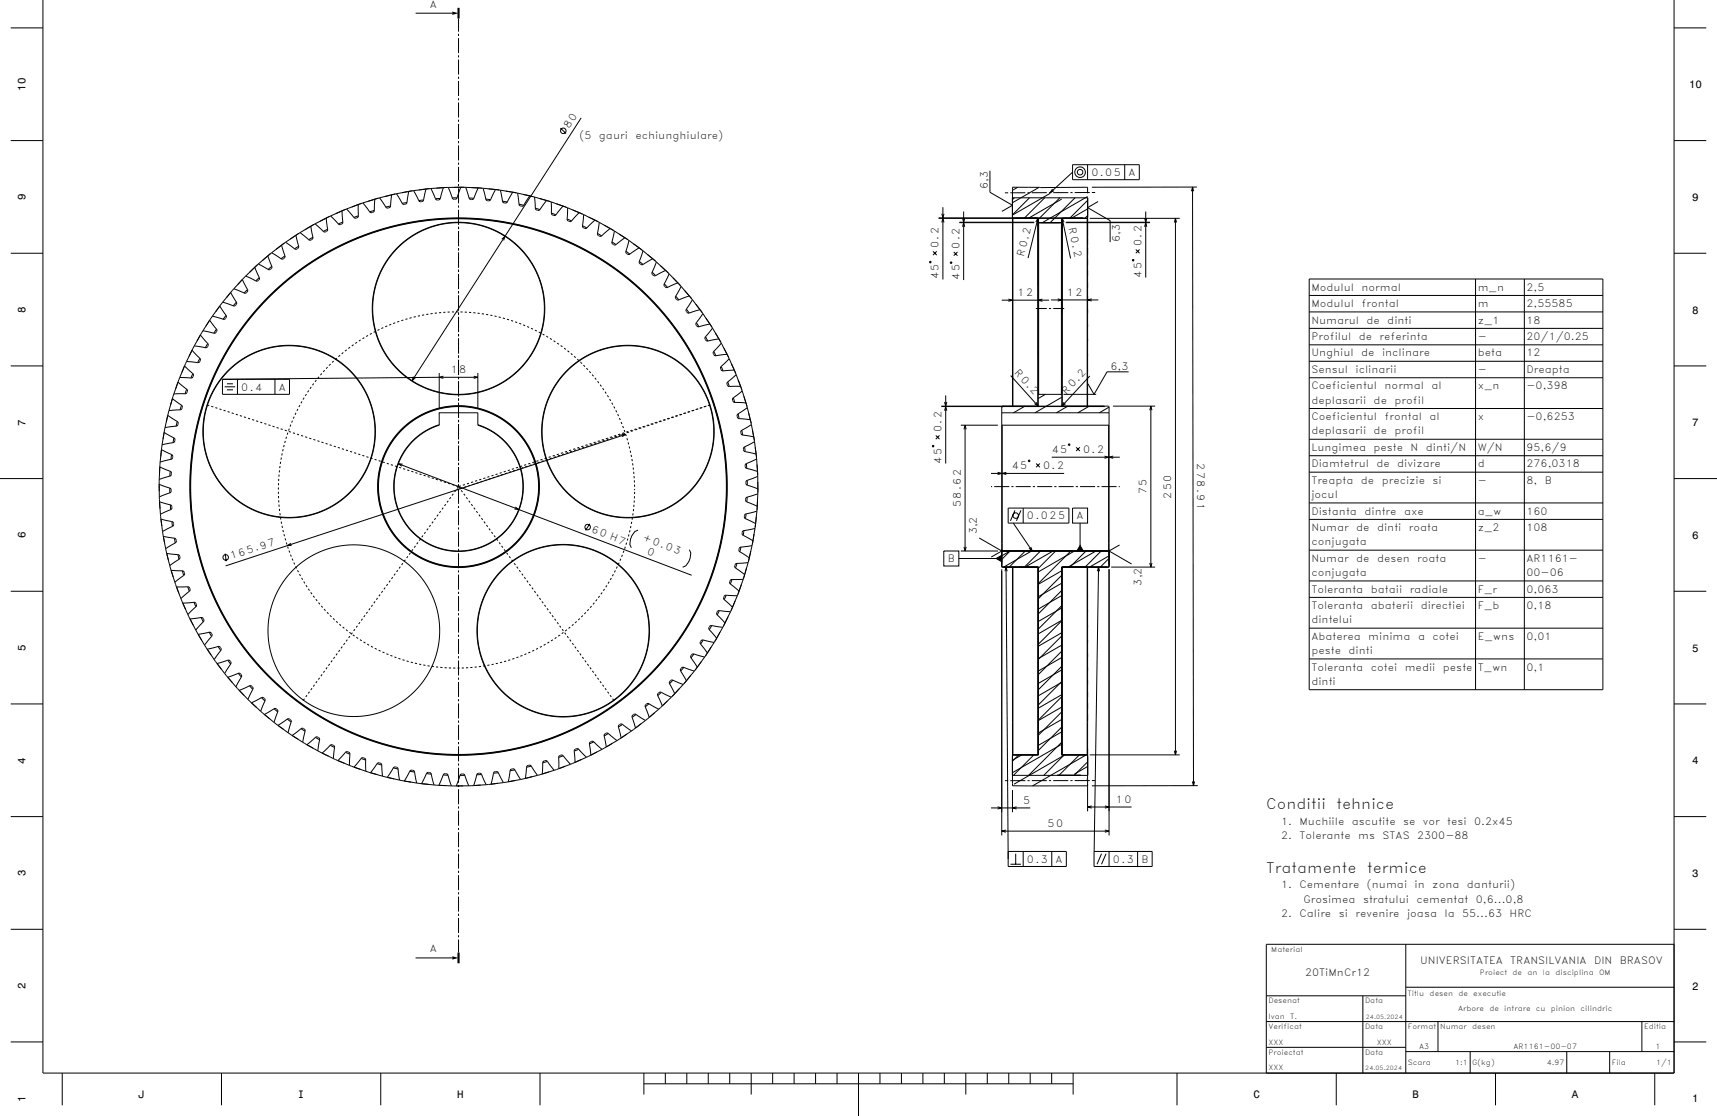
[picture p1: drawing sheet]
<svg xmlns="http://www.w3.org/2000/svg" width="800mm" height="520mm" viewBox="0 0 800 520" stroke-linecap="round" stroke-linejoin="round" font-family="sans-serif">
<g fill="none" stroke="#000" stroke-width=".47">
<path d="M20 0v500h760v-500M5 13h15M194 6h17M214 9v6M214 16v1M214 18v7M780 13h15M214 26v1M214 28v7M214 36v1M214 38v7M214 46v1"/>
<path d="M214 48v7M214 56v1M214 58v7M261 60l3 2M271 55l-79 122M5 66h15M214 66v1M214 68v7M214 76v1M214 78v7M461 80v10l11 6-5 2M500 77h31v7h-31z"/>
<path d="M507 77v7M524 77v7M780 66h15M159 98l1 5M159 98l-5 3M161 98l-5 2M161 97l-2 1M161 97l4 4M167 95l-6 2M169 95l-5 1M169 95a2 2 0 0 0-2 0 2 2 0 0 0 0 3 2.7 2.7 0 0 1-1 4M169 95l3 4"/>
<path d="M174 98v1h-2M174 98l-2 1M175 93l-6 2M175 93l-1 5M176 92l-4 2M177 92l-2 1M177 92l3 4M180 96l1 1M181 97h.1M182 96h-2M182 96l-1 1M183 91l-6 1"/>
<path d="M183 91l-1 5M184 90l-5 2M185 90l2 5M185 90l-2 1M187 95h1M188 95h.1M190 94l-3 1M190 94l-2 1M190 89l-5 1M190 89v5M192 89l-5 1M193 89h-3"/>
<path d="M193 89l2 4M195 93l1 1M196 94h.1M197 93h-2M197 93l-1 1M198 88l-5 1M200 88h-5M201 88a2.1 2.1 0 0 0-3 0 2.1 2.1 0 0 0 0 2l-1 3M201 88l2 5M203 93h1M204 93h.1M205 92l-2 1"/>
<path d="M205 92l-1 1M207 87l-6 1M207 87l-2 5M208 87l-5 1M209 87l2 5M209 87h-2M211 92l1 1M211 92h2M212 93h.1M213 92l-1 1M214 86v1M214 88v7"/>
<path d="M214 96v1M214 98v7M215 87h-6M216 87h-5M217 87l2 5M217 87a2 2 0 0 0-2 0 2 2 0 0 0-1 2l-1 3M217 87l6 1M219 92v1M219 92h2M219 93h.1M220 87l4 1M221 92l-2 1"/>
<path d="M223 88h2M223 88l-2 4M225 88l1 5M225 88h6M226 93l1 1M226 93h3M227 94h.1M228 88l5 1M229 93l-2 1M231 88l2 1M231 88l-2 5M233 89l1 5"/>
<path d="M233 89l6 1M234 94h2M236 89l5 1M241 90a2.1 2.1 0 0 0-2 0 2.1 2.1 0 0 0-1 2h-1a2.2 2.2 0 0 1-3 2M241 90l1 5M241 90l6 1M242 95l1 1M242 95l2 1M243 96h.1M244 91l4 1M244 96h-1M247 91l2 1"/>
<path d="M247 91l-3 5M249 92v5M249 92l6 1M249 97l2 1h1M249 97l3 1M252 93l4 1M255 93l2 1M255 93l-3 5M257 94v5M257 94l5 2M257 99l1 1M257 99l2 1"/>
<path d="M259 95l5 2M262 96l2 1M262 96l-3 4M264 97v5M264 97l6 2M267 98l4 2M439 100v2l1-2M439 97v33M449 99v31M470 90h-2M472 92h35v97M473 92l-1 1"/>
<path d="M474 87l-2 2M478 90h-7M480 92l-8 8M480 90h-1M484 87l-12 7M487 92l-10 10M488 90h-7M489 90l-17 10M490 90h-1M490 88l-1 2 2-1M494 92l-10 10M495 93l-16 9"/>
<path d="M498 90h-7M500 90h-1M500 80l-11 10M501 92l-12 12M507 90v-3h-35v102M507 93l-9 9M507 97l-8 5M507 92l-21 12M508 90h-7M510 90h-1M512 94l-5 3 10 6v10M534 99v30"/>
<path d="M556 87v279M556 89v-2l-1 2M558 87h-49M5 118h15M125 119l2 5M125 119l-5 4M126 118l-4 3M127 118l-2 1M127 118l4 3M131 114l2 5M131 114l-4 4M133 113l-4 3"/>
<path d="M133 119l-1 2M133 119l-2 2M133 113l4 3M133 113l-2 1M137 116h1M138 110l1 5M138 110l-5 3M138 116h.1M139 115l-1 1M139 115l-2 1M139 109l-4 2M140 108l-2 2"/>
<path d="M140 108l4 4M144 112h1M145 105l1 6M145 105l-5 3M145 112h.1M146 111l-1 1M146 111l-2 1M146 105l-4 2M147 104l4 4M147 104l-2 1M151 108h1M152 108h.1"/>
<path d="M152 102l1 5M152 102l-5 2M153 107l-1 1M153 107l-2 1M153 101l-4 2M154 101l-2 1M154 101l4 3M158 104l1 1M159 105h.1M160 103l-1 2M160 103l-2 1M165 101l1 1"/>
<path d="M166 102h.1M167 101h-2M214 106v1M214 108v7M214 116v1M214 118v7M234 111l1-1v2M258 100h.1M259 100h-1M264 102l1 1M264 102l2 1M265 103h.1"/>
<path d="M266 103h-1M271 105l1 1M271 105l2 1M272 106h.1M272 100a2.1 2.1 0 0 0-2-1 2.1 2.1 0 0 0-2 2l-2 2M272 100l-1 5M272 100l5 3M273 106h-1M274 101l5 2M277 103l2 1M277 103l-4 3M278 109l1 1"/>
<path d="M278 109l2 1M279 110h.1M279 110h1M279 104l-1 5M279 104l5 2M281 105l5 2M285 113l1 1M285 113l2 1M286 114h.1M286 114h1M286 108a2.1 2.1 0 0 0-2-2 2.1 2.1 0 0 0-2 2l-2 2M286 108l-1 5"/>
<path d="M286 108l5 3M288 109l5 3M291 111l2 1M291 111l-4 3M292 117v1M292 117l1 1M292 118h.1M292 118h1M293 112l-1 5M293 112l5 4M295 114l4 2M300 117l-2 5"/>
<path d="M300 117a2 2 0 0 0-2-1 2 2 0 0 0-2 1l-3 1M300 117l4 4M302 119l3 3M435 117l1 2M436 117l-1 2M437 102h70M437 102h68M439 104v-2l1 2M444 117l2 2M446 117l-2 2M447 104h35M448 102l1 2 1-2"/>
<path d="M448 106l1-2 1 2M472 102v87M472 102h.1M483 103l1-1v2M483 102l1 87M484 104h.1M484 104h11M484 104v80M495 104v80M495 104h.1M495 102v87zM495 102l4 18"/>
<path d="M496 104l-1-2v2M497 104h39M507 102v87M507 100l-2 2M507 102h.1M508 102h42M529 116l2 2M531 116l-2 2M533 102l1 2v-2M533 106l1-2v2M547 104l1-2v2M548 102v250"/>
<path d="M780 118h15M107 136l3 5M107 136l-2 3M107 136l-3 5M109 135l-2 1M109 135l5 2M113 130l-2 3M113 130l2 5M113 130l-4 5M114 129l-1 1M114 129l5 2M115 136l-1 1"/>
<path d="M115 136h.1M115 135v1M115 135l-1 2M119 125l-5 4M120 123l-4 4M120 123l5 3M120 123a2.1 2.1 0 0 0-1 2 2.1 2.1 0 0 0 1 2 2.2 2.2 0 0 1 0 4h-1M121 129l-2 2M126 125l-1 1M126 125h.1M127 124l-1 1M127 124l-2 2"/>
<path d="M131 121h1M132 121h.1M214 126v1M214 128v7M214 136v1M214 138v7M298 122v1M298 122l2 1M298 123h.1M298 123h2M304 127v1M304 127l1 1"/>
<path d="M304 128h.1M306 122a2.1 2.1 0 0 0-2-1 2.1 2.1 0 0 0-2 1l-2 1M306 122l-2 5M306 122l4 4M308 124l3 3M309 132l1 1M309 132l2 2M310 133h.1M310 133l1 1M310 126l2 2M310 126l-3 1a2.7 2.7 0 0 1-3 1M312 128l-3 4"/>
<path d="M312 128l4 4M314 129l3 4M315 138a1.5 1.5 0 0 0 1 2 1.5 1.5 0 0 0 2-1h1a2.3 2.3 0 0 1 2-1 2.3 2.3 0 0 1 2 2M315 138l1 2M316 132l1 1M316 132l-5 2M317 133l-2 5M317 133l4 5M319 135l3 4M323 140l-3 4M323 140l3 4M433 122h1z"/>
<path d="M443 122v1zM467 140h22M470 139l2 1h-2M479 120l5-18v87M486 139l-2 1h2M490 140h22M493 139l2 1h-2M509 139l-2 1h2M528 121v1zM610 130h137v191h-137zM610 138h137M688 130v191"/>
<path d="M710 130v191M93 156l4 4M93 156l-1 3M93 156l-2 5M95 154l-2 2M95 154l5 1M98 149l3 4M98 149l-2 3M98 149l-3 5M99 147l-1 2M99 147l5 2M101 155h-1"/>
<path d="M101 155h.1M101 153v2M101 153l-1 2M102 143l2 2a2.7 2.7 0 0 1 1 3M102 143l-1 2M102 143l-3 4M104 141l-2 2M104 141l5 2M105 148l-1 1M105 148h.1M105 147l-1 2M110 142l-1 1"/>
<path d="M110 142h.1M110 141v1M110 141l-1 2M166 159v1M168 158l-1 1M170 157l-1 1M171 156v1M173 155l-1 1M175 154l-1 1M177 154h-1M179 153h-1M180 152h.1"/>
<path d="M182 151h-1M184 150l-1 1M186 150h-1M188 149h-1M190 149h-1M192 148h-1M194 148h-1M196 147h-1M198 147h-1M200 146l-1 1M202 146h-1M204 146h-1"/>
<path d="M206 146h-1M208 145l-1 1M210 145h-1M212 145h-1M213 145h1M214 146v1M214 148v7M214 156v1M214 158v7M215 145h1M217 145h1M219 146h1"/>
<path d="M221 146h1M223 146h1M225 146h.1M226 146l1 1M228 147h1M230 147h1M232 148h1M234 148h1M236 149h1M238 149l1 1M240 150h1M242 151h1"/>
<path d="M244 151l1 1M246 152l1 1M247 153h1M249 154h1M251 155h1M253 156h1M255 157h.1M256 158h1M258 159h1M260 160h.1M320 145h.1M320 144v1"/>
<path d="M320 144l1 2M320 145l1 1M321 146l3-1a2.3 2.3 0 0 1 2-1 2.3 2.3 0 0 1 1 2M324 142l3 4M324 151h.1M324 150v1M324 150l2 2M327 146l-3 4M327 146l4 5M329 158h.1M329 158l1 1M329 157v1"/>
<path d="M329 157l1 2M329 148l3 4M331 151l1 2M331 151l-3 1a2.7 2.7 0 0 1-4-1M332 153l-3 4M332 153l3 5M333 155l3 4M335 158l1 2M335 158l-5 1M336 160l-3 4M336 160l3 5M483 144h5"/>
<path d="M489 144h1M491 144h5M610 145h137M610 153h137M5 171h15M83 178l4 3M83 178l-1 3M83 178l-2 6M84 176l-1 2M84 176h5M86 171l4 3M86 171l-1 2"/>
<path d="M86 171l-2 5M87 168l-1 3M87 168l5 1M89 163l2 2a2.7 2.7 0 0 1 2 3M89 163l-1 3M89 163l-2 5M90 174v2M90 174l-1 2M90 176h-1M90 176h.1M91 161l-2 2M91 161l5 1"/>
<path d="M93 168l-1 1M93 168h.1M93 167l-1 2M97 162h-1M97 162h.1M97 160v2M97 160l-1 2M104 177h31v7h-31zM106 179h3M111 177v7M128 177v7M146 179h.1"/>
<path d="M147 177v1M149 176h-1M150 174l-1 1M151 173h.1M153 171l-1 1M154 170h-1M155 168v1M157 167l-1 1M158 166h.1M160 164l-1 1M162 163l-1 1M163 162h-1"/>
<path d="M165 161h-1M193 175l-1 2 1-1M205 174v16M207 175l-2 1h2M214 166v1M214 168v7M214 176v1M214 178v7M221 175l2 1h-2M223 174v16M223 176l-119 1M261 161l1 1"/>
<path d="M263 162l1 1M264 163l1 1M266 165h1M267 166l1 1M269 167l1 1M270 169h1M272 170l1 1M273 172h1M275 173v1M276 175h1M277 176l1 1M278 178h1"/>
<path d="M280 179v1M332 165h.1M332 165l2 1M333 164l-1 1M333 164l1 2M336 172h.1M336 172l1 1M336 171v1M336 171l1 2M337 162l3 5M339 179h.1M339 179l1 1h5"/>
<path d="M339 165l1 2M339 165l-5 1M339 178v1M339 178l1 2M340 167l-4 4M340 167l2 5M341 170l2 4M342 172l1 3M342 172l-5 1M343 175l-4 3M343 175l2 5M344 177l2 5"/>
<path d="M471 175l13 14M508 175l-13 14M526 173h-10l-6 11-3-5M610 161h137M610 168h137M610 176h137M780 171h15M77 199l-1 2M78 194l5 2M78 194l-1 3M78 194l-1 5M79 191l-1 3"/>
<path d="M80 186l5 3M80 186l-1 3M80 186l-1 5M81 184l-1 2M82 199h-5M83 196v2l-1 1M83 196l-1 3M84 191h-5M85 189v1M85 189l-1 2M85 190l-1 1M85 190h.1"/>
<path d="M86 183l-5 1M87 181v2M87 181l-1 2M87 183h-1M87 183h.1M96 189h1M98 189l1 1M100 190h1M102 191h1M104 191h1M105 180h5M106 182h3"/>
<path d="M106 192h1M108 192l1 1M110 193h1M112 194h1M114 194l1 1M116 195h1M117 195l1 1M119 196h1M121 197h1M123 197l1 1M125 198h1M127 199h1"/>
<path d="M129 199l1 1M131 200h1M135 200l-1 1M136 198l-1 1M136 196v1M137 194v1M138 192l-1 1M139 191h-1M140 189l-1 1M141 187l-1 1M142 185l-1 1M143 184h-1"/>
<path d="M144 182l-1 1M145 180l-1 1M204 192h19v6l6 3 6 5 5 6 3 7 1 5-1 6-1 5-2 6-3 5-4 4-5 3-5 2-6 2h-6l-5-1-6-3-5-3-4-4-4-5-2-5-1-6v-5l1-6 2-6 3-5 4-4 6-4 5-2M205 192v6M214 186v1M214 188v7M214 196v1M214 198v7M223 198l5 2 4 3 4 3 3 5 3 4 1 6 1 4v6l-2 5-2 5-3 5-4 4-4 3-5 2-5 1-5 1h-5l-5-2-5-2-5-3-4-4-3-5-2-5-1-5-1-5 1-6 2-5 2-4 3-5 4-3 5-3 5-2M281 181v1M282 183h.1M283 184l1 1"/>
<path d="M284 186l1 1M285 188l1 1M286 189v1M287 191v1M288 193v1M289 195v1M289 197l1 1M290 199h.1M297 200h-1M298 199l-1 1M299 199l-1 1M300 199h-1"/>
<path d="M301 199h-1M302 198h-1M303 198h-1M304 197l-1 1M304 198h.1M306 197h-1M308 196h-1M308 196l-1 1M310 195l-1 1M310 196h-1M312 195h-1M314 194l-1 1"/>
<path d="M316 194h-1M317 193h-1M318 193h-1M319 192l-1 1M320 192l-1 1M321 192h-1M322 192h-1M323 191h-1M323 191h.1M325 191h-1M325 190l-1 1M327 190h-1"/>
<path d="M329 189l-1 1M330 189h1h-1M341 186h.1M341 186l1 2M342 185l-1 1M342 185v3M342 188h6M344 193v1v1M344 193v2M344 195l6 1M345 180l1 2M346 182l-4 3"/>
<path d="M346 182l2 6M347 185l1 4M348 188v2M348 190l-4 3M348 190l2 6M349 192l1 5M350 196v2M350 198l-4 2M350 198l1 6M439 189h76M439 189h78v75h-22M440 191l1-2v2"/>
<path d="M440 187l1 2v-2M441 184v32M448 198h17M450 198v59M467 192h50M467 198h.1M467 198h50M467 198v59M467 189v75h17M468 189l-1 1M478 189l-6 3M483 187l1 2-2-1"/>
<path d="M484 184h11M484 184h.1M487 184l-3 2M495 184h.1M495 185l-13 7M496 184h15M496 187l-1 2 1-1M498 189l-6 3M508 189l-6 3M517 198v59M517 190l-5 2M517 198h.1"/>
<path d="M519 189h19M536 191v-2l1 2M536 189v75M610 190h137M74 218l5 2M74 218v3M74 218v5M75 215l-1 3M75 209l3 2a2.7 2.7 0 0 1 2 2M75 209v4M75 210v5M76 207l-1 2"/>
<path d="M76 201v4M76 201l5 3M76 201v6M79 220l1 1M79 220v2M80 214l-5 1M80 212v2M80 213v1M80 213h.1M81 206l-5 1M81 204v1v1M81 204v2"/>
<path d="M130 219v1M130 217v1M131 215v1M131 213v1M131 211v1M132 209v1M132 207v1M133 200l1 1M133 205v1M134 204h-1M134 202v1M135 201h1"/>
<path d="M136 202h1M138 202l1 1M140 203h1M142 204h1M144 204h1M146 205h1M148 205l1 1M150 206h1M152 207h1M154 207l1 1M156 208h.1M157 208l1 1"/>
<path d="M159 209h1M161 210h1M163 210l1 1M165 211h1M167 212h1M169 212h1M171 213h1M173 213l1 1M175 214h.1M176 215h1M178 215l1 1M180 216h1"/>
<path d="M182 216l1 1M184 217h1M186 216l136 52M186 218h1M188 216h-2l1 1M188 218l1 1M190 219h1M192 220h1M214 206v1M214 208v7M214 216v1M214 218v7"/>
<path d="M236 220h-1M238 219h-1M238 220h-1M239 218l-1 1M240 219h-1M241 218h-1M242 219h-1M243 217h-1M244 218h-1M245 216l-1 1M246 217l-1 1M247 216h-1"/>
<path d="M248 217h-1M249 215l-1 1M250 216h-1M251 215h-1M251 215l-1 1M253 214h-1M253 215h-1M255 213l-1 1M255 214h-1M257 213h-1M257 213l-1 1M258 212h.1"/>
<path d="M259 213h-1M260 212h-1M261 212h-1M262 211h-1M263 212h-1M264 210l-1 1M265 211h-1M266 210h-1M267 210l-1 1M268 209h-1M268 210h.1M270 208l-1 1"/>
<path d="M270 209h-1M272 208h-1M272 208l-1 1M274 207l-1 1M274 208h-1M276 207h-1M277 206h.1M278 206l-1 1M279 205l-1 1M280 206h-1M281 205h-1M282 205h-1"/>
<path d="M283 204h-1M284 205h-1M285 204h-1M286 204h-1M287 203h-1M287 203l-1 1M289 202l-1 1M289 203h-1M290 203l2-1-2 1M291 202h-1M291 200v1M291 202l1 1"/>
<path d="M292 202l-187 62M292 204v1M293 206v1M293 201h-1M293 201l-1 1M293 208v1M294 210v1M294 212v1M294 214l1 1M295 200l-1 1M295 216v1M295 201h-1"/>
<path d="M295 218v1M295 220v1M346 200l-1 1 1 2M346 200v3M346 203l5 1M346 209h.1M346 209l1 1M347 208l-1 1M347 208v2M347 217h.1M347 217l1 1M347 210l3 1a2.3 2.3 0 0 1 2 0 2.3 2.3 0 0 1 1 3"/>
<path d="M348 216l-1 1M348 216v2M348 218l5 2M351 200v5M351 204l1 2M352 206l-5 2M352 206v6M352 208v5M353 214l-5 2M353 214v6M353 216v5M353 220v2"/>
<path d="M434 208h1zM436 203l2 2M438 203l-2 2M449 200l1-2v2M479 214l1 1zM483 216l1 2M484 216l-1 2M490 213h32M498 207v1zM501 208l2 2M503 208l-2 2M515 213h2l-2 1"/>
<path d="M519 213h-2l2 1M610 205h137M610 212h137M0 223h20M74 226l5 1M74 226v3M74 223v3M74 226v6M74 232v2M74 234l5 1M74 234l1 3M74 234l1 6"/>
<path d="M75 240v2M79 227l1 2M79 230l-5 2M79 227v3M79 222l-5 1M79 235l1 2M79 235v3M79 238l-4 2M80 229l-1 1M80 229h.1M80 221l-1 1M80 221h.1"/>
<path d="M80 237l-1 1M80 237h.1M130 229v1M130 227v1M130 231v1M130 225v1M130 233v1M130 223v1M130 235v1M130 221v1M130 237v1M130 239l1 1"/>
<path d="M194 220v1M195 221h1M197 221l1 1M199 222h1M201 223h1M203 223l1 1M204 240v1M205 224h1M205 238v1M207 237h-1M207 225h1M208 235l-1 1"/>
<path d="M209 225h1M209 233l-1 1M210 232l-1 1M211 226h1M211 230v1M212 228v1M213 226l1 1M213 228h.1M214 226v1M214 228v7M214 236v1M214 238v7"/>
<path d="M214 227l-1 1M214 227v1M215 226l-1 1M215 228v1M215 227l-1 1M216 230l1 1M217 226h-1M217 232l1 1M217 227h-1M218 233l1 1M219 225h-1M219 226h-1"/>
<path d="M220 235v1M220 225h-1M221 237h.1M221 226h-1M222 238l1 1M222 224h-1M223 225h-1M223 240l1 1M224 223l-1 1M225 224l-1 1M226 223h-1M227 224h-1"/>
<path d="M228 222h-1M229 223h-1M230 221l-1 1M231 222l-1 1M232 221h-1M232 222h-1M234 220l-1 1M234 221h-1M236 220l-1 1M240 236l2 1h-2M295 239v1M295 237v1"/>
<path d="M295 235v1M295 222v1M296 233l-1 1M296 224v1M296 231v1M296 226v1M296 228h.1M296 229v1M348 239l-1 1M348 239l-1 3M348 232a1.5 1.5 0 0 0 0 2 1.5 1.5 0 0 0 1 0l1 1a2.3 2.3 0 0 1 3 1 2.3 2.3 0 0 1 0 2M348 232v2"/>
<path d="M348 224v1v1M348 224v2M348 226l3 1a2.3 2.3 0 0 1 2 1 2.3 2.3 0 0 1 0 2M353 238l-5 1M353 238l-1 6M353 233v5M353 222l-5 2M353 222v6M353 225v4M353 230l-5 2M353 230v6M462 227h.1"/>
<path d="M462 221h34M463 227h7M465 220l2 1h-2M469 220l-2 1h2M470 237h28v7h-28zM471 227h1M473 238l-2 5M473 227h7M476 238l-2 5M477 237v7M481 227h1M483 227h7"/>
<path d="M491 227h1M493 227h7M500 237h7v7h-7zM501 227h1M503 227h7M511 227h1M513 227h7M521 227h1M610 220h137M610 234h137M780 223h20M75 242l5 1"/>
<path d="M75 242v3M75 242l1 6M76 248v2M76 250l5 1M76 250l1 3M76 250l1 6M77 256l1 2M78 258h5M78 258v3M78 258l1 6M80 243l1 1-1 1M80 243v2"/>
<path d="M80 245l-4 3M81 251l1 1M81 251l1 2M82 253l-5 3M82 252h.1M82 252v1M83 258l1 2M83 258v3M84 260h.1M84 260l-1 1M105 258v4M131 241v1"/>
<path d="M131 243v1M131 245l1 1M132 247v1M132 249l1 1M133 251v1M133 253l1 1M134 255v1M135 257h.1M135 258l1 1M136 253l-2 1h2M190 259l-1 1M191 258h.1"/>
<path d="M192 256v1M194 254l-1 1M195 253l-1 1M196 251l-1 1M197 249v1M198 248v1M199 246v1M201 245h-1M202 243l-1 1M203 241l-1 1M214 246v1M214 248v7"/>
<path d="M214 256v1M214 258v7M224 241l1 1M225 243l1 1M227 245h.1M228 246v1M229 248l1 1M230 249l1 1M231 251l1 1M233 253v1M234 254v1M235 256v1"/>
<path d="M236 258h1M237 259l1 1M275 244l-2 3M290 259h.1M291 257l-1 1M291 255v1M292 253v1M293 251l-1 1M293 249v1M294 247l-1 1M294 245v1M294 243v1"/>
<path d="M295 241v1M297 247a6 6 0 0 0-3 8M321 256a6 6 0 0 1-3 8M344 256l1 1M344 256h.1M345 257l2 1a2.3 2.3 0 0 1 2 2 2.3 2.3 0 0 1 0 2M345 255l-1 1M345 255v2M346 248v1M346 248h.1M346 249l5 3M347 247l-1 1"/>
<path d="M347 247l-1 2M347 240a4 4 0 0 0 3 3l2 1M347 240h.1M350 257l-1 5M350 254l-5 1M350 254l-1 6M351 252l-1 2M351 249v5M352 246l-5 1M352 246l-1 6M352 244v2M352 241v5"/>
<path d="M440 257h7v7h-7zM448 257h17M449 255l1 2v-2M456 251l11 6-5 3M467 259l4-2-4 4M467 257h50M467 257h.1M472 244l9 13M478 257l-8 7M480 255l1 2-2-2M481 257l-13 7M485 257l-8 7"/>
<path d="M491 257l-13 7M492 257l-8 8M499 257l-15 15M501 257l-17 10M503 254l2 3h-3zM503 244v10M506 257l-7 7M511 257l-13 7M513 257l-7 7M517 257h.1M517 259l-9 5M522 254l-5 3 10 6"/>
<path d="M610 242h137M610 256h137M5 276h15M79 264l1 2M80 266h3a2.7 2.7 0 0 1 3 1M80 266l1 3M80 266l1 5M81 271l1 2M82 273l1 3M82 273l2 6M83 261l-4 3M84 279l1 2"/>
<path d="M85 266l1 2M86 268l-5 3M86 267h.1M86 267v1M87 273h-5M87 273l2 1M87 273l1 3M88 276l-4 3M89 274h.1M89 274l-1 2M136 260l1 1M137 262v1"/>
<path d="M138 264v1M139 266v1M140 267v1M141 269v1M142 271v1M143 273v1M144 274v1M145 276v1M146 278h1M147 279l1 1M176 279h-1M177 277v1"/>
<path d="M178 275v1M179 274v1M181 272l-1 1M182 271h-1M183 269l-1 1M184 267v1M185 266h.1M187 264l-1 1M188 262l-1 1M189 261l-1 1M214 266v1M214 268v7"/>
<path d="M214 276v1M214 278v7M238 261l1 1M240 262v1M241 264v1M242 266h1M243 267l1 1M244 269l1 1M245 271h1M247 272v1M248 274v1M249 275l1 1"/>
<path d="M250 277l1 1M251 279h1M278 279v1M279 278v1M281 276l-1 1M282 274l-1 1M283 273l-1 1M284 271l-1 1M285 269l-1 1M286 268h-1M287 266l-1 1M288 264l-1 1"/>
<path d="M288 262v1M289 260v1M337 279l2 2a2.3 2.3 0 0 1 2 2 2.3 2.3 0 0 1-1 2M338 277l-1 1v1M338 277l6 1M338 277l-1 2M340 271a4 4 0 0 0 3 3l1 1M340 271h.1M341 270l-1 1M341 270l-1 2M342 263a4 4 0 0 0 3 3l2 2M342 263h.1"/>
<path d="M343 280l-2 4M343 263h-1M343 263v2M344 278l-3 5M344 275v3M345 272l-1 5M346 270h-5M346 270l-2 5M347 268l-1 2M348 265l-2 4M349 262l-6 1M349 262l-2 6"/>
<path d="M447 260h17M464 260l3-1v3zM467 265v124M469 264l1 136M469 266v-2l-1 2M472 264v102h35M472 264v88M483 264h1M484 264h.1M484 264v88M495 275l-11 11M495 268l-11 11"/>
<path d="M495 277l-11 7M495 272l-11 6M495 266l-11 6M495 264v88M495 264v1M495 264h.1M507 264v88M507 264v114M511 266l1-2v2M512 264l-2 133M517 260l-4 4M517 265v124"/>
<path d="M518 264h20M536 262v2l1-2M610 271h137M610 278h137M780 276h15M85 281l1 3M85 281l3 5M88 286l1 2M89 288h2a2.7 2.7 0 0 1 4 1M89 288l1 3M89 288l2 6M90 281h-5"/>
<path d="M90 281l2 1M90 281l1 2M91 294l1 2M91 283l-3 3M92 282h.1M92 282l-1 1M92 296l2 2M92 296l3 5M94 288l1 2M95 290l-4 4M95 289h.1M95 289v1"/>
<path d="M97 295l-5 1M97 295h2M97 295l2 2M99 297l-4 4M99 295h.1M99 295v2M148 281l1 1M150 282v1M151 284l1 1M152 285l1 1M154 287h.1M155 288l1 1"/>
<path d="M157 290h.1M158 291h1M160 292v1M161 300h-1M161 293l1 1M162 298l-1 1M163 295h1M163 296l-1 1M164 295v1M164 296h1M165 293v1M166 297l1 1"/>
<path d="M167 292h-1M168 298l1 1M168 290l-1 1M169 288l-1 1M169 299l1 1M170 287l-1 1M171 285v1M172 283v1M174 282l-1 1M175 280l-1 1M214 286v1M214 288v7"/>
<path d="M214 296v1M214 298v7M253 280v1M254 282v1M255 283v1M256 299l-1 1M256 285l1 1M257 287l1 1M258 298l-1 1M258 288l1 1M259 297l-1 1M260 290v1"/>
<path d="M261 292h.1M261 296h-1M262 293l1 1M263 295h-1M263 295l1 1M264 293l-1 1M264 296l1 1M265 298l1 1M266 292l-1 1M267 300h.1M267 291l-1 1M269 290h-1"/>
<path d="M270 288l-1 1M272 287l-1 1M273 285l-1 1M274 284v1M276 282l-1 1M277 281l-1 1M327 299l-1 1M327 299h.1M328 298l-1 1M328 298l5 1M328 298l-2 2M331 292l-1 1 2 2a2.3 2.3 0 0 1 2 2 2.3 2.3 0 0 1-1 2"/>
<path d="M331 292h.1M332 291l-1 1M332 291l5 1M332 291l-2 2M333 299l-3 5M334 285v2M334 285h.1M334 287l4 3M335 284l-1 1M335 284l5 1M335 284l-1 3M335 295l-2 4"/>
<path d="M338 290l-4 7M339 287l-2 5M340 285l-2 5M495 296l-11 11M495 289l-11 11M495 282l-11 11M495 295l-11 6M495 289l-11 6M495 283l-11 7M610 293h137M95 301l3 4M100 307l1 2"/>
<path d="M101 309l2 3M101 309l4 5M102 301l-5 1 3 5M102 301l1 1v1M102 301l1 2M103 303l-3 4M105 314l1 2M106 316l2 2M106 308l1 1M106 316l4 4M107 308h-1l-5 1M107 308h.1"/>
<path d="M107 309l-2 5M107 308v1M111 314l-5 2M111 314h1M111 314l1 1M112 314h.1M112 314v1M112 315l-2 5M116 320l-5 2M116 320h2M116 320l2 1M147 319l-1 1"/>
<path d="M148 317l-1 1M149 316l-1 1M150 314l-1 1M151 313h.1M152 311v1M154 309l-1 1M155 308l-1 1M156 306l-1 1M157 305h.1M158 303v1M159 301v1M171 300l1 1"/>
<path d="M173 301l1 1M175 302l1 1M176 303h1M178 304h1M180 305h1M182 305l1 1M184 306h1M186 307h1M188 307v1M189 308h1M191 309h1M193 309h1"/>
<path d="M195 309l1 1M197 310h1M199 310h1M201 310l1 1M203 311h1M205 311h1M207 311h1M209 311h1M211 311h1M214 306v1M214 308v7M214 316v1"/>
<path d="M214 318v7M214 311h-1M216 311h-1M218 311h-1M220 311h-1M222 311h-1M224 311h-1M226 310h-1M228 310h-1M230 309l-1 1M232 309h-1M234 309h-1"/>
<path d="M236 308h-1M238 307l-1 1M240 307h-1M242 306h-1M243 305l-1 1M245 305h-1M247 304h-1M249 303h-1M251 302l-1 1M252 301v1M254 300l-1 1M268 301v1"/>
<path d="M269 303l1 1M270 305h1M271 306l1 1M272 308l1 1M274 309v1M275 311v1M276 313h1M277 314l1 1M278 316l1 1M280 317v1M281 319v1M312 319l2 4"/>
<path d="M312 317v2M312 317h.1M314 317h-2M314 317l4 2M314 317l-2 2M317 313l3 4M318 319l-4 4M319 311h-2v2M319 311l5 2M319 311l-2 2M320 317l-2 2M322 315l-3 3"/>
<path d="M322 307l3 4M322 305v2M322 305h.1M323 305h-1M323 305l5 1M323 305l-1 2M324 313l-4 4M325 311l-1 2M326 300l4 4M327 308l-3 4M328 306l-3 5M330 304l-2 2"/>
<path d="M331 302l-2 4M495 318l-11 11M495 310l-11 11M495 303l-11 11M495 318l-11 6M495 312l-11 6M495 306l-11 7M495 301l-11 6M610 307h137M5 328h15M110 320l1 2M111 322l3 2"/>
<path d="M111 322l5 4M116 326l1 1M117 327l3 3M117 327l4 4M118 320h.1M118 320v1M118 321l-2 5M121 331l2 2M122 325l-5 2M122 325l1 1M122 325l1 2M123 333l3 2"/>
<path d="M123 333l5 4M123 326h.1M123 326v1M123 327l-2 4M128 330l-5 3M128 330l1 1M128 330l1 2M128 337l1 1M129 331h.1M129 331v1M129 332l-1 5M129 338l3 2"/>
<path d="M130 338l4 3M134 335h1M134 335l-5 3M134 335l2 1M135 335h.1M135 335l1 1M136 336l-2 5M140 340h2M140 340l-4 3M140 340l2 1M142 340h.1M142 340v1"/>
<path d="M142 326h-1M143 324l-1 1M144 322v1M145 321v1M214 326v1M214 328v7M214 336v1M214 338v7M282 321v1M283 322l1 1M284 324l1 1M285 326h1"/>
<path d="M288 339l1 5M290 338h-1l-1 1M290 338l4 3M290 338l-2 1M295 333l-1 1 2 5M295 333h1M295 333h.1M296 339l-2 2M296 333l5 3M296 333l-1 1M299 337l-3 2M301 329l1 5"/>
<path d="M301 336l-5 3M301 328v1M301 328h.1M302 328h-1M302 328l5 2M302 328l-1 1M302 334l-1 2M305 332l-3 2M306 324l3 5M307 330l-5 4M307 323l-1 1M307 323h.1"/>
<path d="M308 323h-1M308 323l5 2M308 323l-2 1M309 329l-2 1M311 327l-2 2M313 325l-4 4M314 323l-1 2M317 321l-4 3M495 339l-11 11M495 332l-11 11M495 325l-11 11M495 335l-11 7"/>
<path d="M495 329l-11 7M495 324l-11 6M780 328h15M134 341l2 2M136 343l3 1M136 343l5 3M141 346l2 1M142 341l-1 5M143 347l3 2M143 347l5 3M147 344l-4 3M147 344l1-1 1 2"/>
<path d="M147 344l2 1M148 350l2 1M149 345l-1 5M150 351l3 1M150 351l5 2M154 347l-4 4M155 353l2 1M155 347h-1l2 1M155 347h.1M155 347l1 1M156 348l-1 5M157 354l3 2"/>
<path d="M157 354l6 3M161 351l-4 3M161 351h2M162 350l-1 1M162 350h.1M162 350l1 1M163 357h2M163 351v6M165 357l3 2M165 357l5 2M168 353l-3 4M168 353l2 1"/>
<path d="M170 353h-2M170 353h.1M170 353v1M170 354v5M170 359l3 1M176 356l-3 4M176 356h2M177 356h-1M177 356h.1M177 356h1M178 356v6M183 358l-3 4"/>
<path d="M183 358h2M185 357l-2 1M185 357h.1M185 357v1M185 358l1 5M191 359l-3 5M191 359l2 1M192 359h-1M192 359h.1M192 359l1 1M193 360l1 5M214 346v1"/>
<path d="M214 348v7M214 356v1M214 358v7M231 359a4 4 0 0 0-2 4v2M231 359l1 1M231 359h.1M238 359l-1 5M239 358l-1 1M239 358l1 1M239 358h.1M240 359l3 4M240 359h-2"/>
<path d="M245 358v5M246 357l-1 1M246 357h2M246 357h.1M248 357l2 4M248 357l-3 1M253 355v6M254 354l-1 1M254 354l1 1M254 354h.1M255 355l3 4M255 355h-2"/>
<path d="M256 360l-3 1M258 359l-5 2M260 353v5M260 358l-2 1M261 352l-1 1M261 352h1M261 352h.1M262 352l4 4M262 352l-2 1M263 357l-3 1M266 356l-6 2M268 350v5"/>
<path d="M268 355l-2 1M269 349l-1 1M269 349h1M269 349h.1M270 349l3 4M270 349l-2 1M271 354l-3 1M273 353l-5 2M275 352l-2 1M276 345a4 4 0 0 0-1 5v2M276 345l1 1M276 345h.1"/>
<path d="M277 346l3 3M277 346l-2 1M278 350l-3 2M280 349l-5 3M281 343l1 5M282 342l-1 1M282 342h1M282 342h.1M282 348l-2 1M283 342l4 3M283 342l-2 1M285 346l-3 2"/>
<path d="M287 345l-5 3M289 344l-2 1M292 342l-3 2M294 341l-5 3M472 352h.1M475 352l-3 3M476 352l-4 2M482 352l-10 9M484 352h-12M484 352h-1M495 352h.1M495 346l-16 15"/>
<path d="M495 347l-23 13M495 341l-11 6M495 352h12M496 352l-10 9M496 352l-24 13M503 352l-10 9M506 352l-25 14M507 352h.1M507 355l-7 6M507 357l-6 4M508 352h42M547 350l1 2v-2"/>
<path d="M173 360l3 1M173 360l5 2M178 362h2M180 362l4 1M180 362l6 1M186 363l2 1M188 364h4M188 364l6 1M194 365h2M196 365h4M196 365l6 1M199 360h1l1 1"/>
<path d="M199 360l-3 5M199 360l2 1M201 361l1 5M202 366h2M204 366h4M204 366h6M206 361h3M208 361h-1l-3 5M208 361h.1M208 361h1M209 361l1 5M210 366h3"/>
<path d="M214 366v1M214 368v7M214 376v1M214 378v7M214 361h3M216 361a4 4 0 0 0-3 3v2M216 361h.1M216 361h1M216 366h-3M217 361l1 5M218 366h-5M221 366h-3"/>
<path d="M222 361l-1 5M223 360l-1 1M223 360h.1M223 360l1 1M224 366h-3M224 361l3 5M224 361h-2M227 366h-6M229 365l-2 1M232 365h-3M232 360l3 5M232 360h-2"/>
<path d="M235 365h-6M237 364l-2 1M240 364h-3M243 363l-6 1M245 363h-2M248 362l-3 1M250 361l-5 2M253 361h-3M462 376h18M465 376h2l-2 1M468 364h2M472 368v10"/>
<path d="M472 361h35M474 376h-2l2 1M478 364h-7M479 364h1M488 364h-7M490 364h-1M498 364h-7M499 364h1M507 363h-1M507 376h20M508 364h-7M509 376h-2l2 1"/>
<path d="M509 364h1M515 376h2l-2 1M556 364v2l1-2M558 366h-49M5 381h15M214 386v1M214 388v7M214 396v1M214 398v7M467 387h50M469 387h-2l2 1M470 397h27v7h-27z"/>
<path d="M473 398v5M477 397v7M490 397v7M510 397h27v7h-27zM513 398l-2 5M515 387h2l-2 1M515 398l-2 5M517 397v7M530 397v7M780 381h15M214 406v1M214 408v7"/>
<path d="M214 416v1M214 418v7M471 403h5M5 433h15M214 426v1M214 428v7M214 436v1M214 438v6M780 433h15M194 446h17M655 440v60M780 440h-190v60"/>
<path d="M590 476h190M590 464h65M635 464v36M655 460h125M670 476v14M765 476v14M5 485h15M590 488h65M655 490h125M685 490v10M730 490v10M750 490v10"/>
<path d="M780 485h15M29 500v15M103 500v15M177 500v15M252 500v15M300 505h200M300 500v10M310 500v5M320 500v5M330 500v5M340 500v5M350 500v10"/>
<path d="M360 500v5M370 500v5M380 500v5M390 500v5M400 500v20M410 500v5M420 500v5M430 500v5M440 500v5M450 500v10M460 500v5M470 500v5"/>
<path d="M480 500v5M490 500v5M500 500v10M548 500v15M623 500v15M697 500v15M771 500v15"/>
<circle cx="262" cy="61" r="1.3"/>
<circle cx="503" cy="80" r="2.5"/>
<circle cx="503" cy="80" r="1.3"/>
<circle cx="214" cy="144" r="40"/>
<circle cx="135" cy="201" r="40"/>
<circle cx="293" cy="201" r="40"/>
<circle cx="214" cy="227" r="125"/>
<circle cx="214" cy="227" r="37"/>
<circle cx="214" cy="227" r="38"/>
<circle cx="105" cy="260" r="1.3"/>
<circle cx="274" cy="246" r="1.3"/>
<circle cx="473" cy="240" r="1.3"/>
<circle cx="165" cy="294" r="40"/>
<circle cx="262" cy="294" r="40"/>
</g>
<path d="M214 4v5M214 444v5" fill="none" stroke="#000" stroke-width="1" stroke-linecap="butt"/>
<g fill="#000">
<path d="M211 5l3 1-3 1z" fill-rule="evenodd"/>
<path d="M464 260l3-1v3z" fill-rule="evenodd"/>
<path d="M503 254l2 3h-3z" fill-rule="evenodd"/>
<path d="M211 446h3l-3 1z" fill-rule="evenodd"/>
</g>
<g font-size="6.7">
<text x="590" y="377">Conditii</text>
<text x="623" y="377">tehnice</text>
<text x="590" y="407">Tratamente</text>
<text x="637" y="407">termice</text>
</g>
<g font-size="5">
<text x="787" y="41">10</text>
<text x="12" y="42" transform="rotate(-90 12 42)">10</text>
<text x="12" y="93" transform="rotate(-90 12 93)">9</text>
<text x="788" y="94">9</text>
<text x="12" y="146" transform="rotate(-90 12 146)">8</text>
<text x="788" y="146">8</text>
<text x="12" y="198" transform="rotate(-90 12 198)">7</text>
<text x="788" y="199">7</text>
<text x="12" y="251" transform="rotate(-90 12 251)">6</text>
<text x="788" y="251">6</text>
<text x="12" y="303" transform="rotate(-90 12 303)">5</text>
<text x="788" y="304">5</text>
<text x="12" y="356" transform="rotate(-90 12 356)">4</text>
<text x="788" y="356">4</text>
<text x="12" y="408" transform="rotate(-90 12 408)">3</text>
<text x="788" y="409">3</text>
<text x="12" y="461" transform="rotate(-90 12 461)">2</text>
<text x="788" y="461">2</text>
<text x="12" y="513" transform="rotate(-90 12 513)">1</text>
<text x="65" y="512">J</text>
<text x="139" y="512">I</text>
<text x="213" y="512">H</text>
<text x="584" y="512">C</text>
<text x="658" y="512">B</text>
<text x="732" y="512">A</text>
<text x="788" y="514">1</text>
</g>
<g font-size="4.7">
<text x="200" y="4">A</text>
<text x="265" y="60" transform="rotate(-57 265 60)">80</text>
<text x="270" y="65">(5</text>
<text x="279" y="65">gauri</text>
<text x="296" y="65">echiunghiulare)</text>
<text x="508" y="82">0.05</text>
<text x="526" y="82">A</text>
<text x="460" y="88" transform="rotate(-90 460 88)">6,3</text>
<text x="498" y="106" transform="rotate(78 498 106)">R 0.2</text>
<text x="522" y="113" transform="rotate(-90 522 113)">6,3</text>
<text x="437" y="116" transform="rotate(-90 437 116)">0.2</text>
<text x="447" y="116" transform="rotate(-90 447 116)">0.2</text>
<text x="477" y="120" transform="rotate(-76 477 120)">R 0.2</text>
<text x="532" y="115" transform="rotate(-90 532 115)">0.2</text>
<text x="437" y="130" transform="rotate(-90 437 130)">45</text>
<text x="447" y="130" transform="rotate(-90 447 130)">45</text>
<text x="532" y="129" transform="rotate(-90 532 129)">45</text>
<text x="474" y="138">12</text>
<text x="497" y="138">12</text>
<text x="611" y="135">Modulul</text>
<text x="634" y="135">normal</text>
<text x="689" y="135">m_n</text>
<text x="711" y="135">2,5</text>
<text x="611" y="143">Modulul</text>
<text x="634" y="143">frontal</text>
<text x="689" y="143">m</text>
<text x="711" y="143">2,55585</text>
<text x="611" y="151">Numarul</text>
<text x="637" y="151">de</text>
<text x="646" y="151">dinti</text>
<text x="689" y="151">z_1</text>
<text x="711" y="151">18</text>
<text x="611" y="158">Profilul</text>
<text x="633" y="158">de</text>
<text x="643" y="158">referinta</text>
<text x="689" y="158">-</text>
<text x="711" y="158">20/1/0.25</text>
<text x="611" y="166">Unghiul</text>
<text x="634" y="166">de</text>
<text x="644" y="166">inclinare</text>
<text x="689" y="166">beta</text>
<text x="711" y="166">12</text>
<text x="210" y="174">18</text>
<text x="472" y="174" transform="rotate(48 472 174)">R 0.2</text>
<text x="517" y="172">6,3</text>
<text x="611" y="174">Sensul</text>
<text x="632" y="174">iclinarii</text>
<text x="689" y="174">-</text>
<text x="711" y="174">Dreapta</text>
<text x="112" y="182">0.4</text>
<text x="130" y="182">A</text>
<text x="611" y="181">Coeficientul</text>
<text x="645" y="181">normal</text>
<text x="667" y="181">al</text>
<text x="689" y="181">x_n</text>
<text x="711" y="181">-0,398</text>
<text x="611" y="188">deplasarii</text>
<text x="640" y="188">de</text>
<text x="650" y="188">profil</text>
<text x="611" y="196">Coeficientul</text>
<text x="645" y="196">frontal</text>
<text x="666" y="196">al</text>
<text x="689" y="196">x</text>
<text x="711" y="196">-0,6253</text>
<text x="439" y="201" transform="rotate(-90 439 201)">0.2</text>
<text x="611" y="202">deplasarii</text>
<text x="640" y="202">de</text>
<text x="650" y="202">profil</text>
<text x="439" y="216" transform="rotate(-90 439 216)">45</text>
<text x="490" y="211">45</text>
<text x="505" y="211">0.2</text>
<text x="558" y="216" transform="rotate(90 558 216)">278.91</text>
<text x="611" y="210">Lungimea</text>
<text x="640" y="210">peste</text>
<text x="657" y="210">N</text>
<text x="664" y="210">dinti/N</text>
<text x="689" y="210">W/N</text>
<text x="711" y="210">95,6/9</text>
<text x="471" y="219">45</text>
<text x="486" y="219">0.2</text>
<text x="611" y="218">Diamtetrul</text>
<text x="641" y="218">de</text>
<text x="651" y="218">divizare</text>
<text x="689" y="218">d</text>
<text x="711" y="218">276,0318</text>
<text x="611" y="225">Treapta</text>
<text x="634" y="225">de</text>
<text x="644" y="225">precizie</text>
<text x="668" y="225">si</text>
<text x="689" y="225">-</text>
<text x="711" y="225">8,</text>
<text x="720" y="225">B</text>
<text x="534" y="230" transform="rotate(-90 534 230)">75</text>
<text x="546" y="232" transform="rotate(-90 546 232)">250</text>
<text x="611" y="232">jocul</text>
<text x="448" y="236" transform="rotate(-90 448 236)">58.62</text>
<text x="611" y="240">Distanta</text>
<text x="636" y="240">dintre</text>
<text x="654" y="240">axe</text>
<text x="689" y="240">a_w</text>
<text x="711" y="240">160</text>
<text x="478" y="242">0.025</text>
<text x="502" y="242">A</text>
<text x="455" y="249" transform="rotate(-90 455 249)">3,2</text>
<text x="611" y="247">Numar</text>
<text x="632" y="247">de</text>
<text x="642" y="247">dinti</text>
<text x="656" y="247">roata</text>
<text x="689" y="247">z_2</text>
<text x="711" y="247">108</text>
<text x="611" y="254">conjugata</text>
<text x="108" y="261" transform="rotate(-18 108 261)">165.97</text>
<text x="442" y="262">B</text>
<text x="611" y="262">Numar</text>
<text x="632" y="262">de</text>
<text x="642" y="262">desen</text>
<text x="660" y="262">roata</text>
<text x="689" y="262">-</text>
<text x="711" y="262">AR1161-</text>
<text x="611" y="268">conjugata</text>
<text x="711" y="268">00-06</text>
<text x="532" y="273" transform="rotate(-90 532 273)">3,2</text>
<text x="611" y="276">Toleranta</text>
<text x="639" y="276">bataii</text>
<text x="657" y="276">radiale</text>
<text x="689" y="276">F_r</text>
<text x="711" y="276">0,063</text>
<text x="611" y="284">Toleranta</text>
<text x="639" y="284">abaterii</text>
<text x="662" y="284">directiei</text>
<text x="689" y="284">F_b</text>
<text x="711" y="284">0,18</text>
<text x="611" y="290">dintelui</text>
<text x="611" y="298">Abaterea</text>
<text x="638" y="298">minima</text>
<text x="661" y="298">a</text>
<text x="667" y="298">cotei</text>
<text x="689" y="298">E_wns</text>
<text x="711" y="298">0,01</text>
<text x="611" y="305">peste</text>
<text x="628" y="305">dinti</text>
<text x="611" y="312">Toleranta</text>
<text x="639" y="312">cotei</text>
<text x="655" y="312">medii</text>
<text x="672" y="312">peste</text>
<text x="689" y="312">T_wn</text>
<text x="711" y="312">0,1</text>
<text x="611" y="319">dinti</text>
<text x="477" y="374">5</text>
<text x="520" y="374">10</text>
<text x="488" y="385">50</text>
<text x="597" y="384">1.</text>
<text x="605" y="384">Muchiile</text>
<text x="630" y="384">ascutite</text>
<text x="654" y="384">se</text>
<text x="663" y="384">vor</text>
<text x="674" y="384">tesi</text>
<text x="687" y="384">0.2x45</text>
<text x="597" y="391">2.</text>
<text x="605" y="391">Tolerante</text>
<text x="633" y="391">ms</text>
<text x="644" y="391">STAS</text>
<text x="660" y="391">2300-88</text>
<text x="478" y="402">0.3</text>
<text x="492" y="402">A</text>
<text x="518" y="402">0.3</text>
<text x="532" y="402">B</text>
<text x="597" y="414">1.</text>
<text x="605" y="414">Cementare</text>
<text x="637" y="414">(numai</text>
<text x="659" y="414">in</text>
<text x="667" y="414">zona</text>
<text x="683" y="414">danturii)</text>
<text x="607" y="421">Grosimea</text>
<text x="635" y="421">stratului</text>
<text x="660" y="421">cementat</text>
<text x="688" y="421">0,6...0,8</text>
<text x="597" y="427">2.</text>
<text x="605" y="427">Calire</text>
<text x="624" y="427">si</text>
<text x="632" y="427">revenire</text>
<text x="656" y="427">joasa</text>
<text x="673" y="427">la</text>
<text x="681" y="427">55...63</text>
<text x="703" y="427">HRC</text>
<text x="200" y="444">A</text>
<text x="662" y="449">UNIVERSITATEA</text>
<text x="704" y="449">TRANSILVANIA</text>
<text x="743" y="449">DIN</text>
<text x="755" y="449">BRASOV</text>
<text x="608" y="455">20TiMnCr12</text>
</g>
<g font-size="4.6">
<text x="497" y="184" transform="rotate(-47 497 184)">R 0.2</text>
<text x="275" y="248" transform="rotate(21 275 248)">60 H7</text>
<text x="299" y="252" transform="rotate(21 299 252)">+0.03</text>
<text x="301" y="258" transform="rotate(21 301 258)">0</text>
</g>
<g font-size="3.3">
<text x="592" y="444">Material</text>
<text x="690" y="454">Proiect</text>
<text x="705" y="454">de</text>
<text x="712" y="454">an</text>
<text x="719" y="454">la</text>
<text x="725" y="454">disciplina</text>
<text x="745" y="454">OM</text>
<text x="591" y="468">Desenat</text>
<text x="636" y="468">Data</text>
<text x="656" y="464">Titlu</text>
<text x="666" y="464">desen</text>
<text x="680" y="464">de</text>
<text x="686" y="464">executie</text>
<text x="679" y="471">Arbore</text>
<text x="694" y="471">de</text>
<text x="701" y="471">intrare</text>
<text x="716" y="471">cu</text>
<text x="723" y="471">pinion</text>
<text x="736" y="471">cilindric</text>
<text x="591" y="480">Verificat</text>
<text x="591" y="475">Ivan</text>
<text x="601" y="475">T.</text>
<text x="636" y="480">Data</text>
<text x="656" y="480">Format</text>
<text x="671" y="480">Numar</text>
<text x="686" y="480">desen</text>
<text x="766" y="480">Editia</text>
<text x="591" y="492">Proiectat</text>
<text x="591" y="487">XXX</text>
<text x="636" y="492">Data</text>
<text x="641" y="487">XXX</text>
<text x="661" y="489">A3</text>
<text x="705" y="489">AR1161-00-07</text>
<text x="771" y="489">1</text>
<text x="656" y="496">Scara</text>
<text x="678" y="496">1:1</text>
<text x="686" y="496">G(kg)</text>
<text x="721" y="496">4.97</text>
<text x="751" y="496">Fila</text>
<text x="772" y="496">1/1</text>
<text x="591" y="499">XXX</text>
</g>
<g font-size="2.7">
<text x="636" y="475">24.05.2024</text>
<text x="636" y="499">24.05.2024</text>
</g>
</svg>
